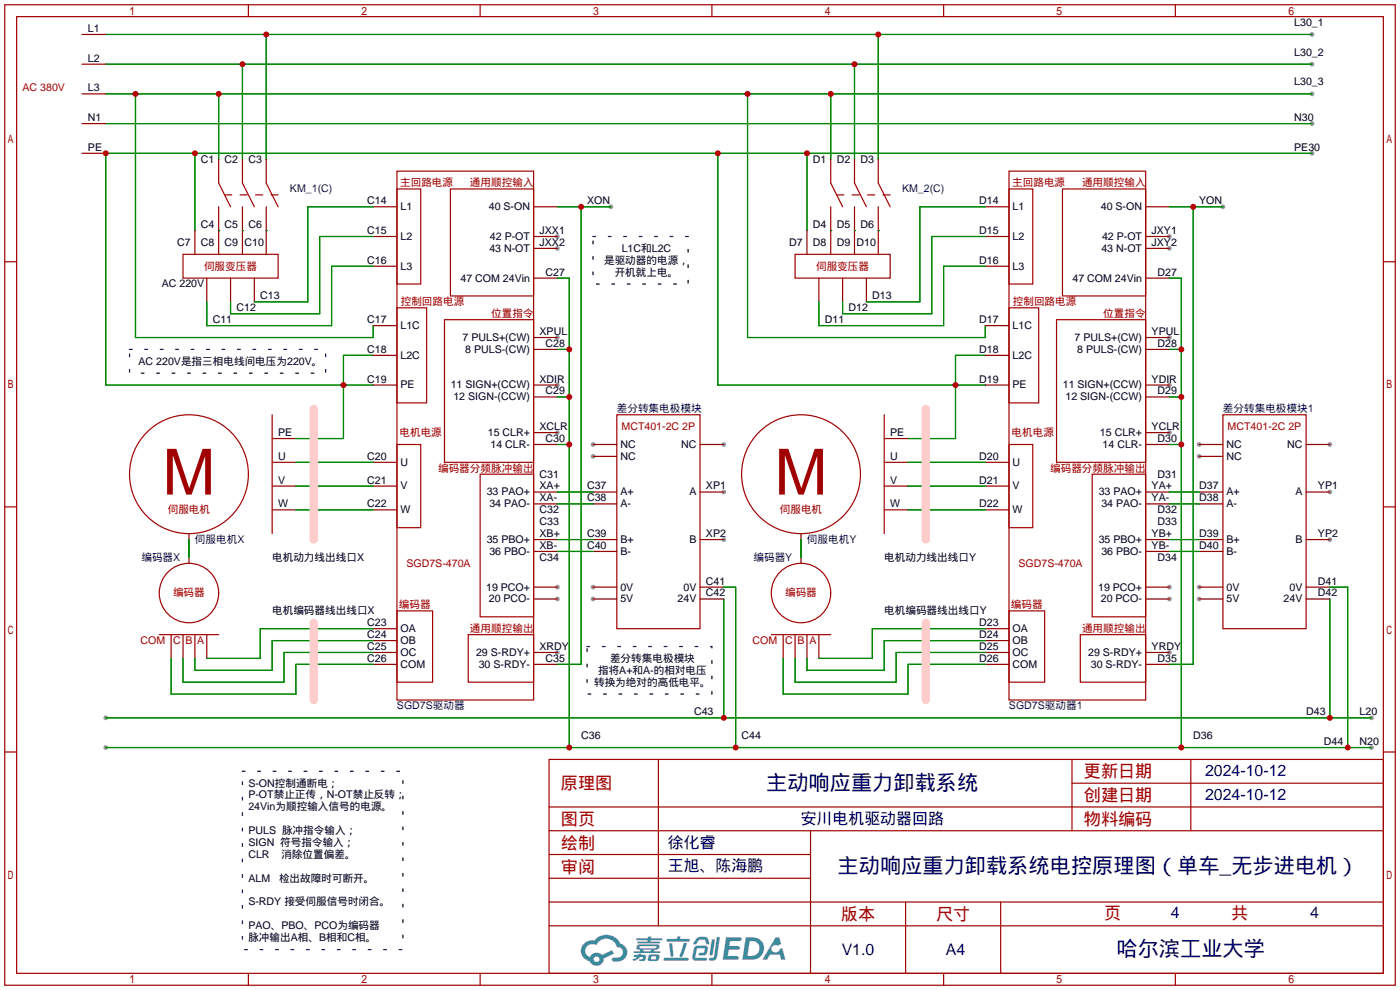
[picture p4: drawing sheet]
<svg xmlns="http://www.w3.org/2000/svg" width="299mm" height="212mm" viewBox="0 0 299 212" stroke-linecap="round" stroke-linejoin="round" font-family="sans-serif">
<g fill="#999">
<circle cx="119.1" cy="50.5" r=".51"/>
<circle cx="119.1" cy="53.1" r=".51"/>
<circle cx="119.1" cy="72.1" r=".51"/>
<circle cx="119.1" cy="82.3" r=".51"/>
<circle cx="119.1" cy="92.5" r=".51"/>
<circle cx="119.1" cy="125.5" r=".51"/>
<circle cx="119.1" cy="128" r=".51"/>
<circle cx="119.1" cy="139.4" r=".51"/>
<circle cx="126.7" cy="128" r=".51"/>
<circle cx="126.7" cy="125.5" r=".51"/>
<circle cx="126.7" cy="97.5" r=".51"/>
<circle cx="126.7" cy="95" r=".51"/>
<circle cx="154.7" cy="95" r=".51"/>
<circle cx="154.7" cy="105.2" r=".51"/>
<circle cx="154.7" cy="115.3" r=".51"/>
<circle cx="249.9" cy="50.5" r=".51"/>
<circle cx="249.9" cy="53.1" r=".51"/>
<circle cx="249.9" cy="72.1" r=".51"/>
<circle cx="249.9" cy="82.3" r=".51"/>
<circle cx="249.9" cy="92.5" r=".51"/>
<circle cx="249.9" cy="125.5" r=".51"/>
<circle cx="249.9" cy="128" r=".51"/>
<circle cx="249.9" cy="139.4" r=".51"/>
<circle cx="256.3" cy="128" r=".51"/>
<circle cx="256.3" cy="125.5" r=".51"/>
<circle cx="256.3" cy="97.5" r=".51"/>
<circle cx="256.3" cy="95" r=".51"/>
<circle cx="284.2" cy="95" r=".51"/>
<circle cx="284.2" cy="105.2" r=".51"/>
<circle cx="284.2" cy="115.3" r=".51"/>
<circle cx="280.4" cy="13.7" r=".51"/>
<circle cx="280.4" cy="20.1" r=".51"/>
<circle cx="280.4" cy="26.4" r=".51"/>
<circle cx="280.4" cy="32.8" r=".51"/>
<circle cx="293.1" cy="153.4" r=".51"/>
<circle cx="22.6" cy="153.4" r=".51"/>
<circle cx="280.4" cy="7.4" r=".51"/>
<circle cx="293.1" cy="159.8" r=".51"/>
<circle cx="22.6" cy="159.8" r=".51"/>
<circle cx="130.6" cy="44.2" r=".51"/>
<circle cx="261.4" cy="44.2" r=".51"/>
</g>
<g fill="none" stroke="#a10000" stroke-width=".25">
<path d="M1 1h297.2v209.6h-297.2zM3.6 3.6h292.1v204.4h-292.1zM53.1 1v2.6M102.6 1v2.6M152.1 1v2.6M201.7 1v2.6M251.2 1v2.6M1 55.9h2.6M295.7 55.9h2.5M1 108.3h2.6M295.7 108.3h2.5M1 160.7h2.6"/>
<path d="M117.3 162.3h178.4v45.7h-178.4zM117.3 177.5h178.4M117.3 172.5h178.4M140.7 162.3v35.6M173.2 177.5v30.5M229.1 162.3v15.2M229.1 167.4h66.6M254.5 162.3v15.2M295.7 160.7h2.5M117.3 182.6h55.9M117.3 197.9h178.4M117.3 192.8h178.4"/>
<path d="M117.3 187.7h55.9M193.5 192.8v15.2M213.9 192.8v15.2M53.1 208v2.6M102.6 208v2.6M152.1 208v2.6M201.7 208v2.6M251.2 208v2.6"/>
</g>
<g fill="#5487ff">
<path d="M155.2 200.3h2.6a.48 .48 0 0 1 .7 .4 .48 .48 0 0 1-.6 .4h-1.8l-.2 1.1h1.9a.43 .43 0 0 1 .4 .4 .43 .43 0 0 1-.5 .4h-1.9l-.2 1.3h1.7a.45 .45 0 0 1 .5 .2 .45 .45 0 0 1-.1 .6h-3.3z"/>
<path d="M165.7 200.3h.9l.4 1.5-.8 .3a.84 .84 0 0 0-1.2 .3 .84 .84 0 0 0 .4 1.1 .84 .84 0 0 0 1.1-.4l.1-.2 .6-.3 .7 2.5h-1l-.2-1h-2.1l-.6 1h-1.1z"/>
<path d="M152.1 200.8h.7l-.5 3.1a.36 .36 0 0 1-.3 .3 .36 .36 0 0 1-.4-.3z"/>
<path d="M153.2 200.2h.7l-.6 4.3a1.13 1.13 0 0 1-1.8 .6l.2-.4h.7l.2-.2z"/>
<path d="M148.9 200.6l.6-.4h1a.77 .77 0 0 1 .9 .5l.3 1-.2 .2h-.5l-.3-.9-.2-.2-1 .1-.7 1-.6-.1-.1-.2z"/>
<path d="M148.4 202.4l.6-.3h1.7a.81 .81 0 0 1 .7 .5 .81 .81 0 0 1-.2 .8 .81 .81 0 0 1-.9 .8h-.7a.32 .32 0 0 1-.3-.3 .32 .32 0 0 1 .4-.3h.7l.2-.9-1.6 .1-.4 1.8 2.2 .1a.32 .32 0 0 1 .3 .4 .32 .32 0 0 1-.4 .2h-2.2l-.5-.3-.1-.5z"/>
<path d="M141.9 204.7h5a.33 .33 0 0 1 .3 .3 .33 .33 0 0 1-.3 .3h-4.9l-.2-.1z"/>
<path d="M146.1 201.5h.8l-.7 2a.98 .98 0 0 1-.7 1.1l-.3-.3z"/>
<path d="M143 201.6h.7l.3 2.5a.34 .34 0 0 1-.3 .4 .34 .34 0 0 1-.4-.3z"/>
<path d="M142.5 200.7h2.1l.3-.6h.6l-.1 .6h1.7a.32 .32 0 0 1 .4 .3 .32 .32 0 0 1-.4 .3h-4.5l-.2-.2z"/>
<path d="M135.5 204.1h.9l.1-.3h.6v.3h.8a.82 .82 0 0 1-.5 1.3h-.8v-.4l.7-.1 .1-.3a.68 .68 0 0 0-1 .4l-1.1 .4-.1-.4 .9-.5h-.7z"/>
<path d="M136 200.5h2.4l.1-.3h.7v.3h2.2l.2 .3-.2 .2h-2.3v.2h1.8l.2 .3-.2 .1h-4.5l-.1-.4h2l.1-.2h-2.3l-.1-.2z"/>
<path d="M159.4 200.3l-.8 4.9h1.7a2.5 2.5 0 0 0 3-2.5 2.5 2.5 0 0 0-3.1-2.4zM160.3 201.1a1.61 1.61 0 0 1 2 1.5 1.61 1.61 0 0 1-1.8 1.7h-.7z"/>
<path d="M136.2 202a.55 .55 0 0 0-.2 .8 .55 .55 0 0 0 .7 .2l.1 .3h-1.3v.3l5.4 .1 .3-.2-.2-.2h-1.2l.2-.3a.7 .7 0 0 0 .8-.3 .7 .7 0 0 0 0-.8l-4.2-.1zM136.8 202.3l3.3-.1 .1 .1-.2 .3h-3.2zM137.5 203h1.7l-.2 .3h-1.4z"/>
<path d="M138.6 204.2a1.05 1.05 0 0 0 0 1.2 2.91 2.91 0 0 0 2.2-.2 .98 .98 0 0 0 0-1.2h-1.6zM139.2 204.5l.9-.1 .1 .4-.2 .2-.8-.1z"/>
<path d="M124.9 201.6a2.23 2.23 0 0 0-.7 2.3 2.23 2.23 0 0 0 1.8 1.6 1.58 1.58 0 0 0 1.8 .9 1.58 1.58 0 0 0 1.3-1.5l2.2-1.1-.5-.7-2.1 1a1.65 1.65 0 0 0-2.7 .4 1.45 1.45 0 0 1-.8-1.9 1.45 1.45 0 0 1 2-.7l.3 .1a2.3 2.3 0 0 1 2.3-1.3 2.3 2.3 0 0 1 2 1.7 1.12 1.12 0 0 1 1.3 1 1.12 1.12 0 0 1-1.1 1.2h-.7a.45 .45 0 0 0-.6 .4 .45 .45 0 0 0 .5 .5 2.21 2.21 0 0 0 2.2-.5 2.21 2.21 0 0 0 .5-2.3 2.13 2.13 0 0 0-1.3-1.1 3.3 3.3 0 0 0-5.6-.7l-1.1 .1zM127 205a.57 .57 0 0 1 1.1 0 .57 .57 0 0 1-1.1 0z"/>
</g>
<g fill="none" stroke="#a10000" stroke-width=".25">
<path d="M46.7 39.1l2.6 5.1M51.8 39.1l2.6 5.1M56.9 39.1l2.5 5.1M84.8 36.6h29.2v113h-29.2zM177.5 39.1l2.6 5.1M182.6 39.1l2.6 5.1M187.7 39.1l2.5 5.1M215.6 36.6h29.3v113h-29.3zM39.1 54.4h20.3v5h-20.3zM84.8 40.4h5.1v20.3h-5.1zM96.3 40.4h17.7v22.8h-17.7zM169.9 54.4h20.3v5h-20.3z"/>
<path d="M215.6 40.4h5.1v20.3h-5.1zM227.1 40.4h17.8v22.8h-17.8zM84.8 65.8h6.4v20.3h-6.4zM95 68.3h19v30.5h-19zM215.6 65.8h6.4v20.3h-6.4zM225.8 68.3h19.1v30.5h-19.1zM58.2 88.6v25.4M84.8 95h5.1v17.8h-5.1zM131.8 88.6h17.8v45.8h-17.8zM189 88.6v25.4M215.6 95h5.1v17.8h-5.1zM261.4 88.6h17.7v45.8h-17.7z"/>
<path d="M102.6 101.3h11.4v30.5h-11.4zM233.4 101.3h11.5v30.5h-11.5zM34 135.6h12.7M84.8 130.6h7.7v15.2h-7.7zM100.1 135.6h13.9v10.2h-13.9zM164.8 135.6h12.7M215.6 130.6h7.7v15.2h-7.7zM230.9 135.6h14v10.2h-14z"/>
<circle cx="40.4" cy="101.3" r="12.7"/>
<circle cx="171.2" cy="101.3" r="12.7"/>
<circle cx="40.4" cy="126.7" r="6.4"/>
<circle cx="171.2" cy="126.7" r="6.4"/>
</g>
<g fill="none" stroke="#870000" stroke-width=".25">
<path d="M17.5 7.4h5.1M17.5 13.7h5.1M17.5 20.1h5.1M17.5 26.4h5.1M17.5 32.8h5.1M46.7 34v5.1M51.8 34v5.1M56.9 34v5.1M177.5 34v5.1M182.6 34v5.1M187.7 34v5.1M41.7 49.3v5.1"/>
<path d="M44.2 59.4v5.1M46.7 44.2v10.2M49.3 59.4v5.1M51.8 44.2v10.2M54.4 59.4v5.1M56.9 44.2v10.2M79.8 44.2h5M79.8 50.5h5M79.8 56.9h5M114 44.2h5.1M114 50.5h5.1M114 53.1h5.1"/>
<path d="M114 59.4h5.1M172.5 49.3v5.1M175 59.4v5.1M177.5 44.2v10.2M180.1 59.4v5.1M182.6 44.2v10.2M185.2 59.4v5.1M187.7 44.2v10.2M210.6 44.2h5M210.6 50.5h5M210.6 56.9h5M244.9 44.2h5"/>
<path d="M244.9 50.5h5M244.9 53.1h5M244.9 59.4h5M79.8 69.6h5M79.8 75.9h5M114 74.7h5.1M114 72.1h5.1M210.6 69.6h5M210.6 75.9h5M244.9 74.7h5M244.9 72.1h5M58.2 93.7h5"/>
<path d="M58.2 98.8h5M79.8 98.8h5M79.8 82.3h5M114 82.3h5.1M114 84.8h5.1M114 95h5.1M114 92.5h5.1M126.7 95h5.1M126.7 97.5h5.1M149.6 95h5.1M189 93.7h5.1M189 98.8h5.1"/>
<path d="M210.6 98.8h5M210.6 82.3h5M244.9 82.3h5M244.9 84.8h5M244.9 95h5M244.9 92.5h5M256.3 95h5.1M256.3 97.5h5.1M279.1 95h5.1M40.4 114v6.4M58.2 103.9h5M58.2 109h5"/>
<path d="M79.8 103.9h5M79.8 109h5M114 105.2h5.1M114 107.7h5.1M114 115.3h5.1M114 117.9h5.1M126.7 105.2h5.1M126.7 107.7h5.1M126.7 115.3h5.1M126.7 117.9h5.1M149.6 105.2h5.1M149.6 115.3h5.1"/>
<path d="M171.2 114v6.4M189 103.9h5.1M189 109h5.1M210.6 103.9h5M210.6 109h5M244.9 105.2h5M244.9 107.7h5M244.9 115.3h5M244.9 117.9h5M256.3 105.2h5.1M256.3 107.7h5.1M256.3 115.3h5.1"/>
<path d="M256.3 117.9h5.1M279.1 105.2h5.1M279.1 115.3h5.1M36.6 135.6v5.1M39.1 135.6v5.1M41.7 135.6v5.1M44.2 135.6v5.1M79.8 139.4h5M79.8 134.4h5M79.8 136.9h5M114 125.5h5.1M114 128h5.1"/>
<path d="M114 139.4h5.1M126.7 125.5h5.1M126.7 128h5.1M149.6 125.5h5.1M149.6 128h5.1M167.4 135.6v5.1M169.9 135.6v5.1M172.5 135.6v5.1M175 135.6v5.1M210.6 139.4h5M210.6 134.4h5M210.6 136.9h5"/>
<path d="M244.9 125.5h5M244.9 128h5M244.9 139.4h5M256.3 125.5h5.1M256.3 128h5.1M279.1 125.5h5.1M279.1 128h5.1M79.8 142h5M114 142h5.1M210.6 142h5M244.9 142h5"/>
</g>
<g fill="none" stroke="#008700" stroke-width=".25">
<path d="M22.6 13.7h257.8M22.6 7.4h257.8M51.8 13.7v20.3M56.9 7.4v26.6M182.6 13.7v20.3M187.7 7.4v26.6M22.6 20.1h257.8M22.6 26.4h257.8M29 20.1v52h50.8v-2.5M41.7 32.8v16.5M46.7 20.1v13.9M153.4 32.8v49.5h57.2"/>
<path d="M159.8 20.1v52h50.8v-2.5M172.5 32.8v16.5M177.5 20.1v13.9M280.4 32.8h-257.8v49.5h57.2M46.7 49.3h.1M51.8 49.3h.1M56.9 49.3h.1M79.8 44.2h-14v20.3h-11.4M79.8 50.5h-11.5v16.6h-19v-2.6M79.8 56.9h-8.9v12.7h-26.7v-5.1M119.1 44.2h11.5M119.1 59.4h2.6v100.4"/>
<path d="M124.2 44.2v97.8h-5.1M177.5 49.3h.1M182.6 49.3h.1M187.7 49.3h.1M210.6 44.2h-14v20.3h-11.4M210.6 50.5h-11.5v16.6h-19v-2.6M210.6 56.9h-8.9v12.7h-26.7v-5.1M249.9 44.2h11.5M249.9 59.4h2.6v100.4M255 44.2v97.8h-5.1M79.8 75.9h-6.4v17.8h-10.2M119.1 74.7h2.6"/>
<path d="M210.6 75.9h-6.4v17.8h-10.1M249.9 74.7h2.6M63.2 98.8h16.6M119.1 95h2.6M119.1 84.8h2.6M194.1 98.8h16.5M249.9 95h2.6M249.9 84.8h2.6M40.4 115.3v3.8M63.2 103.9h16.6M63.2 109h16.6M119.1 117.9h7.6"/>
<path d="M119.1 115.3h7.6M119.1 107.7h7.6M119.1 105.2h7.6M171.2 115.3v3.8M194.1 103.9h16.5M194.1 109h16.5M249.9 117.9h6.4M249.9 115.3h6.4M249.9 107.7h6.4M249.9 105.2h6.4M79.8 136.9h-21.6v6.4h-16.5v-2.6M79.8 134.4h-24.2v6.3h-11.4"/>
<path d="M79.8 139.4h-19.1v6.4h-21.6v-5.1M154.7 128v25.4M154.7 125.5h2.5v34.3M210.6 136.9h-21.6v6.4h-16.5v-2.6M210.6 134.4h-24.2v6.3h-11.4M210.6 139.4h-19.1v6.4h-21.6v-5.1M284.2 128v25.4M284.2 125.5h3.8v34.3M22.6 153.4h270.5M22.6 159.8h270.5M36.6 140.7v7.6h26.6v-6.3h16.6M167.4 140.7v7.6h26.7v-6.3h16.5"/>
</g>
<path d="M48 41.7h12.7M178.8 41.7h12.7" fill="none" stroke="#a10000" stroke-width=".25" stroke-dasharray="1.5 1.8"/>
<path d="M67.1 87.4v27.9M197.9 87.4v27.9M67.1 133.1v16.5M197.9 133.1v16.5" fill="none" stroke="#fcc" stroke-width="1.8"/>
<path d="M126.7 50.5h20.4v10.2h-20.4zM27.7 74.7h41.9v5.1h-41.9zM125.5 138.2h26.6v10.1h-26.6zM51.8 164.8h34.3v38.1h-34.3z" fill="none" stroke="#000" stroke-width=".25" stroke-dasharray=".5 2.8"/>
<g fill="#c00">
<circle cx="51.8" cy="13.7" r=".63"/>
<circle cx="182.6" cy="13.7" r=".63"/>
<circle cx="29" cy="20.1" r=".63"/>
<circle cx="46.7" cy="20.1" r=".63"/>
<circle cx="159.8" cy="20.1" r=".63"/>
<circle cx="177.5" cy="20.1" r=".63"/>
<circle cx="172.5" cy="32.8" r=".63"/>
<circle cx="153.4" cy="32.8" r=".63"/>
<circle cx="204.2" cy="82.3" r=".63"/>
<circle cx="41.7" cy="32.8" r=".63"/>
<circle cx="22.6" cy="32.8" r=".63"/>
<circle cx="73.4" cy="82.3" r=".63"/>
<circle cx="154.7" cy="153.4" r=".63"/>
<circle cx="284.2" cy="153.4" r=".63"/>
<circle cx="187.7" cy="7.4" r=".63"/>
<circle cx="56.9" cy="7.4" r=".63"/>
<circle cx="288" cy="159.8" r=".63"/>
<circle cx="252.5" cy="159.8" r=".63"/>
<circle cx="157.2" cy="159.8" r=".63"/>
<circle cx="121.7" cy="159.8" r=".63"/>
<circle cx="121.7" cy="95" r=".63"/>
<circle cx="121.7" cy="84.8" r=".63"/>
<circle cx="121.7" cy="74.7" r=".63"/>
<circle cx="252.5" cy="95" r=".63"/>
<circle cx="252.5" cy="84.8" r=".63"/>
<circle cx="252.5" cy="74.7" r=".63"/>
<circle cx="124.2" cy="44.2" r=".63"/>
<circle cx="255" cy="44.2" r=".63"/>
</g>
<g font-size="13.6" fill="#a00000">
<text x="34.7" y="105.7">M</text>
<text x="165.5" y="105.7">M</text>
</g>
<g font-size="4.5" fill="#000080">
<text x="163.8" y="168.8">主动响应重力卸载系统</text>
<text x="179" y="186.6">主动响应重力卸载系统电控原理图（单车_无步进电机）</text>
<text x="238.6" y="204.4">哈尔滨工业大学</text>
</g>
<g font-size="3.7" fill="#a00000">
<text x="231.6" y="166.2">更新日期</text>
<text x="119.9" y="168.7">原理图</text>
<text x="231.6" y="171.2">创建日期</text>
<text x="119.9" y="176.3">图页</text>
<text x="231.6" y="176.3">物料编码</text>
<text x="119.9" y="181.4">绘制</text>
<text x="119.9" y="186.5">审阅</text>
<text x="179.7" y="196.6">版本</text>
<text x="200" y="196.6">尺寸</text>
<text x="236" y="196.4">页</text>
<text x="263.1" y="196.4">共</text>
</g>
<g font-size="3.4" fill="#000080">
<text x="257.6" y="165.9">2024-10-12</text>
<text x="257.6" y="171">2024-10-12</text>
<text x="171.1" y="176.1">安川电机驱动器回路</text>
<text x="142.7" y="181.2">徐化睿</text>
<text x="142.7" y="186.3">王旭、陈海鹏</text>
<text x="250.3" y="196.2">4</text>
<text x="280" y="196.2">4</text>
<text x="179.9" y="204">V1.0</text>
<text x="202.1" y="204">A4</text>
</g>
<g font-size="2.3">
<text x="276.6" y="5.6">L30_1</text>
<text x="18.8" y="6.8">L1</text>
<text x="276.6" y="11.9">L30_2</text>
<text x="18.8" y="13.2">L2</text>
<text x="18.8" y="19.5">L3</text>
<text x="276.6" y="18.3">L30_3</text>
<text x="18.8" y="25.9">N1</text>
<text x="276.6" y="25.9">N30</text>
<text x="18.8" y="32.2">PE</text>
<text x="42.9" y="34.8">C1</text>
<text x="48" y="34.8">C2</text>
<text x="53.1" y="34.8">C3</text>
<text x="173.7" y="34.8">D1</text>
<text x="178.8" y="34.8">D2</text>
<text x="183.9" y="34.8">D3</text>
<text x="276.6" y="32.2">PE30</text>
<text x="78.5" y="43.7">C14</text>
<text x="85.6" y="44.9">L1</text>
<text x="104.5" y="44.9">40 S-ON</text>
<text x="125.5" y="43.7">XON</text>
<text x="209.3" y="43.7">D14</text>
<text x="216.4" y="44.9">L1</text>
<text x="235.3" y="44.9">40 S-ON</text>
<text x="256.3" y="43.7">YON</text>
<text x="37.8" y="52.5">C7</text>
<text x="42.9" y="48.7">C4</text>
<text x="42.9" y="52.5">C8</text>
<text x="48" y="48.7">C5</text>
<text x="48" y="52.5">C9</text>
<text x="52.3" y="52.5">C10</text>
<text x="53.1" y="48.7">C6</text>
<text x="78.5" y="50">C15</text>
<text x="85.6" y="51.3">L2</text>
<text x="104.6" y="53.8">43 N-OT</text>
<text x="104.7" y="51.3">42 P-OT</text>
<text x="115.3" y="50">JXX1</text>
<text x="115.3" y="52.5">JXX2</text>
<text x="132.9" y="53.8">L1C和L2C</text>
<text x="168.7" y="52.5">D7</text>
<text x="173.7" y="48.7">D4</text>
<text x="173.7" y="52.5">D8</text>
<text x="178.8" y="48.7">D5</text>
<text x="178.8" y="52.5">D9</text>
<text x="183.1" y="52.5">D10</text>
<text x="183.9" y="48.7">D6</text>
<text x="209.3" y="50">D15</text>
<text x="216.4" y="51.3">L2</text>
<text x="235.4" y="53.8">43 N-OT</text>
<text x="235.5" y="51.3">42 P-OT</text>
<text x="246.1" y="50">JXY1</text>
<text x="246.1" y="52.5">JXY2</text>
<text x="78.5" y="56.4">C16</text>
<text x="85.6" y="57.6">L3</text>
<text x="116.6" y="58.9">C27</text>
<text x="129.1" y="56.4">是驱动器的电源，</text>
<text x="131.4" y="58.9">开机就上电。</text>
<text x="209.3" y="56.4">D16</text>
<text x="216.4" y="57.6">L3</text>
<text x="247.4" y="58.9">D27</text>
<text x="34.6" y="61.4">AC 220V</text>
<text x="55.6" y="64">C13</text>
<text x="98.4" y="60.2">47 COM 24Vin</text>
<text x="186.4" y="64">D13</text>
<text x="229.2" y="60.2">47 COM 24Vin</text>
<text x="45.5" y="69.1">C11</text>
<text x="50.5" y="66.5">C12</text>
<text x="78.5" y="69.1">C17</text>
<text x="85.6" y="70.3">L1C</text>
<text x="115.3" y="71.6">XPUL</text>
<text x="176.3" y="69.1">D11</text>
<text x="181.4" y="66.5">D12</text>
<text x="209.3" y="69.1">D17</text>
<text x="216.4" y="70.3">L1C</text>
<text x="246.1" y="71.6">YPUL</text>
<text x="29.6" y="77.9">AC 220V是指三相电线间电压为220V。</text>
<text x="78.5" y="75.4">C18</text>
<text x="85.6" y="76.7">L2C</text>
<text x="98.9" y="72.9">7 PULS+(CW)</text>
<text x="99.4" y="75.4">8 PULS-(CW)</text>
<text x="116.6" y="74.1">C28</text>
<text x="209.3" y="75.4">D18</text>
<text x="216.4" y="76.7">L2C</text>
<text x="229.7" y="72.9">7 PULS+(CW)</text>
<text x="230.2" y="75.4">8 PULS-(CW)</text>
<text x="247.4" y="74.1">D28</text>
<text x="78.5" y="81.8">C19</text>
<text x="85.6" y="83">PE</text>
<text x="96.3" y="83">11 SIGN+(CCW)</text>
<text x="115.3" y="81.8">XDIR</text>
<text x="209.3" y="81.8">D19</text>
<text x="216.4" y="83">PE</text>
<text x="227.1" y="83">11 SIGN+(CCW)</text>
<text x="246.1" y="81.8">YDIR</text>
<text x="96.9" y="85.6">12 SIGN-(CCW)</text>
<text x="116.6" y="84.3">C29</text>
<text x="227.7" y="85.6">12 SIGN-(CCW)</text>
<text x="247.4" y="84.3">D29</text>
<text x="59.4" y="93.2">PE</text>
<text x="104.3" y="93.2">15 CLR+</text>
<text x="104.8" y="95.7">14 CLR-</text>
<text x="115.3" y="91.9">XCLR</text>
<text x="116.6" y="94.5">C30</text>
<text x="132.6" y="95.7">NC</text>
<text x="145.6" y="95.7">NC</text>
<text x="190.2" y="93.2">PE</text>
<text x="235.1" y="93.2">15 CLR+</text>
<text x="235.7" y="95.7">14 CLR-</text>
<text x="246.1" y="91.9">YCLR</text>
<text x="247.4" y="94.5">D30</text>
<text x="262.1" y="95.7">NC</text>
<text x="275.1" y="95.7">NC</text>
<text x="59.4" y="98.3">U</text>
<text x="78.5" y="98.3">C20</text>
<text x="85.6" y="99.5">U</text>
<text x="132.6" y="98.3">NC</text>
<text x="190.2" y="98.3">U</text>
<text x="209.3" y="98.3">D20</text>
<text x="216.4" y="99.5">U</text>
<text x="262.1" y="98.3">NC</text>
<text x="59.4" y="103.3">V</text>
<text x="78.5" y="103.3">C21</text>
<text x="85.6" y="104.6">V</text>
<text x="104" y="105.9">33 PAO+</text>
<text x="115.3" y="104.6">XA+</text>
<text x="115.3" y="107.2">XA-</text>
<text x="115.3" y="102.1">C31</text>
<text x="125.5" y="104.6">C37</text>
<text x="125.5" y="107.2">C38</text>
<text x="132.6" y="105.9">A+</text>
<text x="147.3" y="105.9">A</text>
<text x="150.9" y="104.6">XP1</text>
<text x="190.2" y="103.3">V</text>
<text x="209.3" y="103.3">D21</text>
<text x="216.4" y="104.6">V</text>
<text x="234.8" y="105.9">33 PAO+</text>
<text x="246.1" y="104.6">YA+</text>
<text x="246.1" y="107.2">YA-</text>
<text x="247.4" y="102.1">D31</text>
<text x="256.3" y="104.6">D37</text>
<text x="256.3" y="107.2">D38</text>
<text x="262.1" y="105.9">A+</text>
<text x="276.9" y="105.9">A</text>
<text x="281.7" y="104.6">YP1</text>
<text x="59.4" y="108.4">W</text>
<text x="78.5" y="108.4">C22</text>
<text x="85.6" y="109.7">W</text>
<text x="104.6" y="108.4">34 PAO-</text>
<text x="115.3" y="109.7">C32</text>
<text x="115.3" y="112.2">C33</text>
<text x="132.6" y="108.4">A-</text>
<text x="190.2" y="108.4">W</text>
<text x="209.3" y="108.4">D22</text>
<text x="216.4" y="109.7">W</text>
<text x="235.4" y="108.4">34 PAO-</text>
<text x="247.4" y="109.7">D32</text>
<text x="247.4" y="112.2">D33</text>
<text x="262.1" y="108.4">A-</text>
<text x="58.2" y="119.9">电机动力线出线口X</text>
<text x="104" y="116">35 PBO+</text>
<text x="104.6" y="118.6">36 PBO-</text>
<text x="115.3" y="114.8">XB+</text>
<text x="115.3" y="117.3">XB-</text>
<text x="115.3" y="119.9">C34</text>
<text x="125.5" y="114.8">C39</text>
<text x="125.5" y="117.3">C40</text>
<text x="132.6" y="118.6">B-</text>
<text x="132.6" y="116">B+</text>
<text x="147.3" y="116">B</text>
<text x="150.9" y="114.8">XP2</text>
<text x="189" y="119.9">电机动力线出线口Y</text>
<text x="234.8" y="116">35 PBO+</text>
<text x="235.4" y="118.6">36 PBO-</text>
<text x="246.1" y="114.8">YB+</text>
<text x="246.1" y="117.3">YB-</text>
<text x="247.4" y="119.9">D34</text>
<text x="256.3" y="114.8">D39</text>
<text x="256.3" y="117.3">D40</text>
<text x="262.1" y="118.6">B-</text>
<text x="262.1" y="116">B+</text>
<text x="276.9" y="116">B</text>
<text x="281.7" y="114.8">YP2</text>
<text x="150.9" y="124.9">C41</text>
<text x="281.7" y="124.9">D41</text>
<text x="58.2" y="131.3">电机编码器线出线口X</text>
<text x="103.9" y="126.2">19 PCO+</text>
<text x="104.5" y="128.7">20 PCO-</text>
<text x="132.6" y="128.7">5V</text>
<text x="132.6" y="126.2">0V</text>
<text x="144.8" y="128.7">24V</text>
<text x="146.1" y="126.2">0V</text>
<text x="150.9" y="127.5">C42</text>
<text x="189" y="131.3">电机编码器线出线口Y</text>
<text x="234.7" y="126.2">19 PCO+</text>
<text x="235.3" y="128.7">20 PCO-</text>
<text x="262.1" y="128.7">5V</text>
<text x="262.1" y="126.2">0V</text>
<text x="274.3" y="128.7">24V</text>
<text x="275.6" y="126.2">0V</text>
<text x="281.7" y="127.5">D42</text>
<text x="78.5" y="133.8">C23</text>
<text x="78.5" y="136.4">C24</text>
<text x="85.6" y="135.1">OA</text>
<text x="85.6" y="137.6">OB</text>
<text x="209.3" y="133.8">D23</text>
<text x="209.3" y="136.4">D24</text>
<text x="216.4" y="135.1">OA</text>
<text x="216.4" y="137.6">OB</text>
<text x="78.5" y="138.9">C25</text>
<text x="78.5" y="141.4">C26</text>
<text x="85.6" y="140.2">OC</text>
<text x="85.6" y="142.7">COM</text>
<text x="101.8" y="140.2">29 S-RDY+</text>
<text x="102.3" y="142.7">30 S-RDY-</text>
<text x="115.3" y="138.9">XRDY</text>
<text x="116.6" y="141.4">C35</text>
<text x="127.8" y="144">指将A+和A-的相对电压</text>
<text x="130.4" y="141.4">差分转集电极模块</text>
<text x="209.3" y="138.9">D25</text>
<text x="209.3" y="141.4">D26</text>
<text x="216.4" y="140.2">OC</text>
<text x="216.4" y="142.7">COM</text>
<text x="232.6" y="140.2">29 S-RDY+</text>
<text x="233.1" y="142.7">30 S-RDY-</text>
<text x="246.1" y="138.9">YRDY</text>
<text x="247.4" y="141.4">D35</text>
<text x="127" y="146.5">转换为绝对的高低电平。</text>
<text x="148.3" y="152.9">C43</text>
<text x="279.1" y="152.9">D43</text>
<text x="290.6" y="152.9">L20</text>
<text x="124.2" y="158">C36</text>
<text x="158.5" y="158">C44</text>
<text x="255" y="158">D36</text>
<text x="283" y="159.2">D44</text>
<text x="290.6" y="159.2">N20</text>
<text x="53.1" y="168.1">S-ON控制通断电；</text>
<text x="53.1" y="170.7">P-OT禁止正传，N-OT禁止反转；</text>
<text x="53.1" y="173.2">24Vin为顺控输入信号的电源。</text>
<text x="53.1" y="178.3">PULS 脉冲指令输入；</text>
<text x="53.1" y="180.8">SIGN 符号指令输入；</text>
<text x="53.1" y="183.4">CLR</text>
<text x="60.1" y="183.4">消除位置偏差。</text>
<text x="53.1" y="188.4">ALM</text>
<text x="59.6" y="188.4">检出故障时可断开。</text>
<text x="53.1" y="193.5">S-RDY 接受伺服信号时闭合。</text>
<text x="53.1" y="198.6">PAO、PBO、PCO为编码器</text>
<text x="53.1" y="201.1">脉冲输出A相、B相和C相。</text>
</g>
<g font-size="2.3" fill="#a00000">
<text x="4.8" y="19.5">AC 380V</text>
<text x="85.5" y="39.8">主回路电源</text>
<text x="100.4" y="39.8">通用顺控输入</text>
<text x="216.3" y="39.8">主回路电源</text>
<text x="231.2" y="39.8">通用顺控输入</text>
<text x="43.6" y="57.6">伺服变压器</text>
<text x="174.4" y="57.6">伺服变压器</text>
<text x="85.7" y="65.2">控制回路电源</text>
<text x="216.5" y="65.2">控制回路电源</text>
<text x="105" y="67.8">位置指令</text>
<text x="235.8" y="67.8">位置指令</text>
<text x="85.4" y="93.2">电机电源</text>
<text x="132.8" y="91.9">MCT401-2C 2P</text>
<text x="216.2" y="93.2">电机电源</text>
<text x="262.4" y="91.9">MCT401-2C 2P</text>
<text x="93.6" y="100.8">编码器分频脉冲输出</text>
<text x="224.4" y="100.8">编码器分频脉冲输出</text>
<text x="35.8" y="109.7">伺服电机</text>
<text x="166.7" y="109.7">伺服电机</text>
<text x="86.9" y="121.1">SGD7S-470A</text>
<text x="217.7" y="121.1">SGD7S-470A</text>
<text x="37" y="127.5">编码器</text>
<text x="85.2" y="130">编码器</text>
<text x="167.8" y="127.5">编码器</text>
<text x="216.1" y="130">编码器</text>
<text x="30" y="137.6">COM</text>
<text x="37" y="137.6">C</text>
<text x="39.6" y="137.6">B</text>
<text x="42.2" y="137.6">A</text>
<text x="100.4" y="135.1">通用顺控输出</text>
<text x="160.8" y="137.6">COM</text>
<text x="167.8" y="137.6">C</text>
<text x="170.4" y="137.6">B</text>
<text x="173" y="137.6">A</text>
<text x="231.2" y="135.1">通用顺控输出</text>
</g>
<g font-size="2.3" fill="#000080">
<text x="62" y="41.1">KM_1(C)</text>
<text x="192.8" y="41.1">KM_2(C)</text>
<text x="131.8" y="88.1">差分转集电极模块</text>
<text x="261.4" y="88.1">差分转集电极模块1</text>
<text x="30.2" y="119.9">编码器X</text>
<text x="41.7" y="116">伺服电机X</text>
<text x="161" y="119.9">编码器Y</text>
<text x="172.5" y="116">伺服电机Y</text>
<text x="84.8" y="151.6">SGD7S驱动器</text>
<text x="215.6" y="151.6">SGD7S驱动器1</text>
</g>
</svg>
